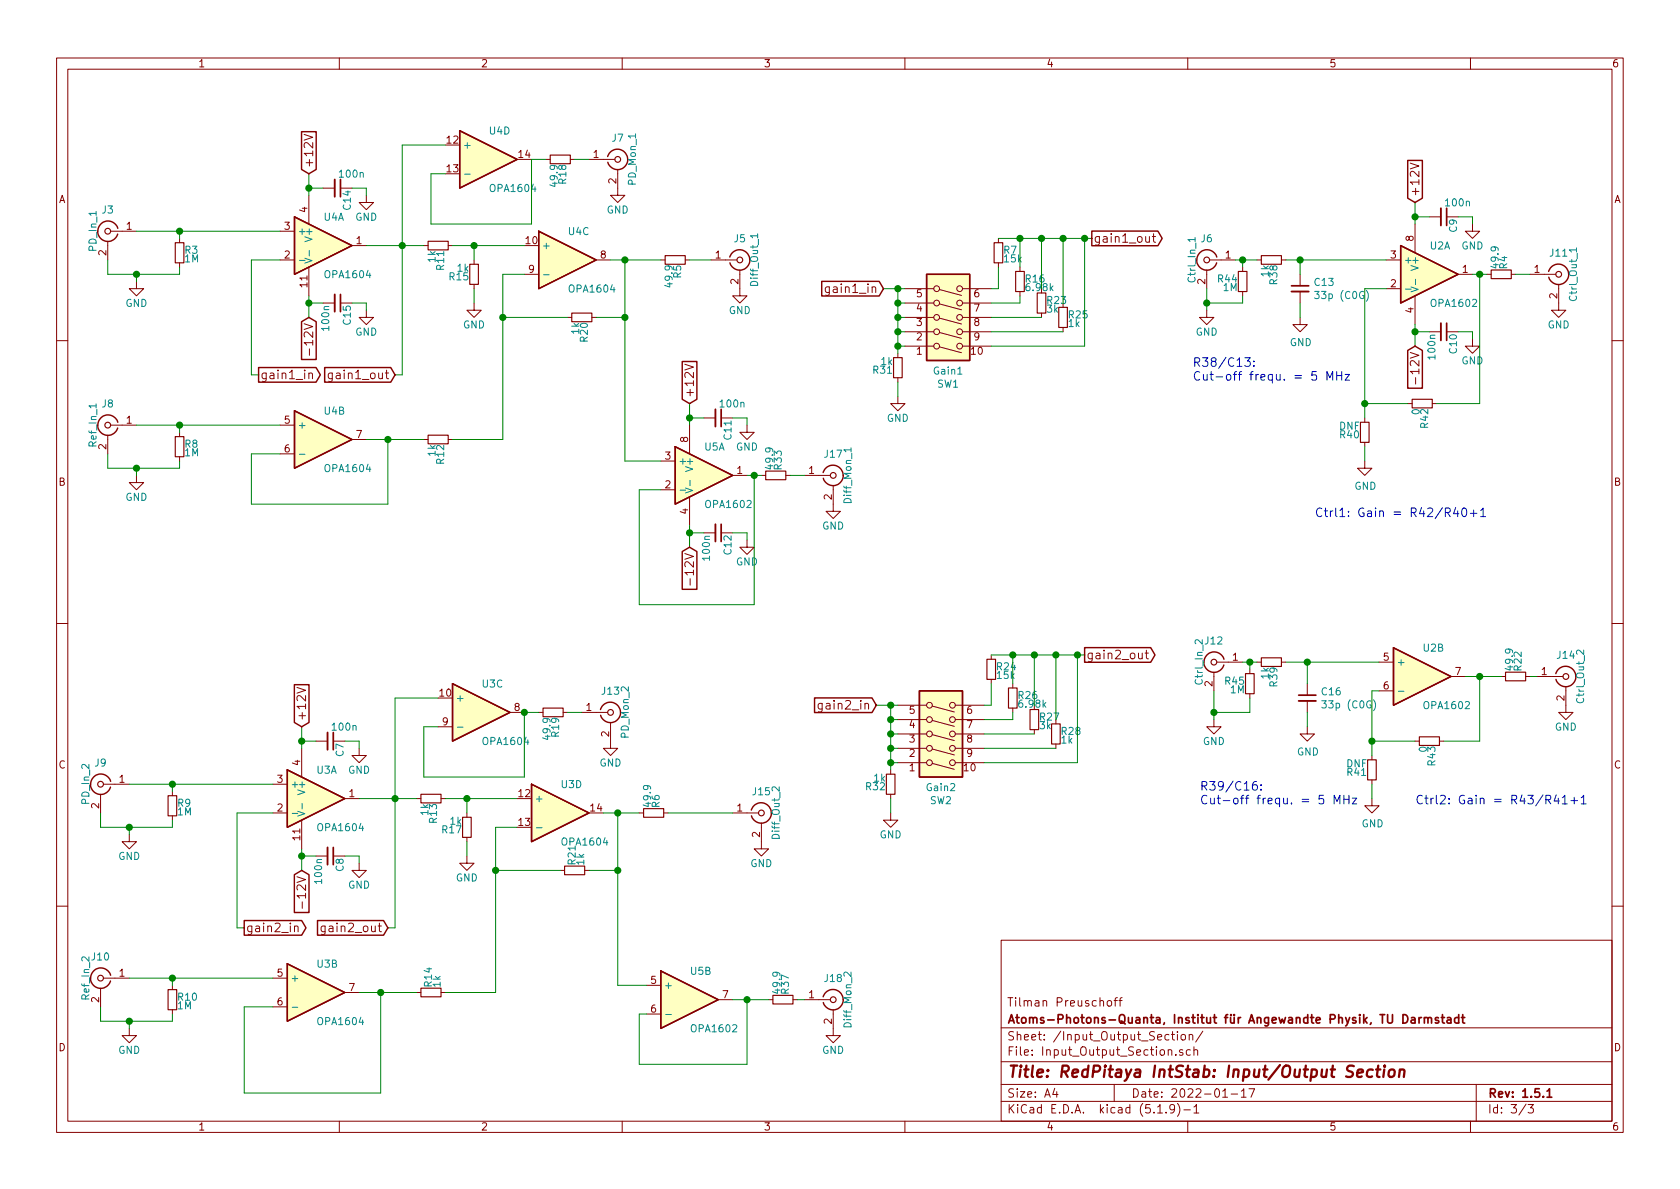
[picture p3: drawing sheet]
<svg xmlns="http://www.w3.org/2000/svg" width="297mm" height="210mm" viewBox="0 0 297 210" stroke-linecap="round" stroke-linejoin="round" font-family="sans-serif">
<g fill="none" stroke="#840000" stroke-width=".18">
<path d="M10 10.3h277v189.9h-277zM12 12.2h273v186.1h-273zM60 10.3v1.9M110 10.3v1.9M160 10.3v1.9M210 10.3v1.9M260 10.3v1.9M53.8 23.8l1.5 .5-1.5 .5M54.6 34.5v5.1M57.1 33.3h2.1M64.8 34.5v1.3h1.2l-1.2 1.3-1.3-1.3h1.3M96.5 28.2h.8"/>
<path d="M100.8 28.2h.8M104.1 28.2h4.6M109.2 30v4.5h1.3l-1.3 1.3-1.3-1.3h1.3M249.4 28.8l1.5 .6-1.5 .5M250.2 39.6v5.1M252.7 38.3h2.1M260.3 39.6v1.3h1.3l-1.3 1.3-1.2-1.3h1.2M19 42.7v3.3M19.6 40.9h4.5M24.1 49.8v1.2h1.3l-1.3 1.3-1.2-1.3h1.2M31.7 42.2v.7M31.7 46.5v.7"/>
<path d="M49.5 46h2.6M49.5 40.9h2.6M54.6 47.2v5.1M57.1 53.6h2.1M62.2 43.4h2.6M64.8 54.9v1.2h1.2l-1.2 1.3-1.3-1.3h1.3M74.9 43.4h.8M79.2 43.4h.8M83.8 53.6v1.3h1.3l-1.3 1.2-1.3-1.2h1.3M83.8 46v.7M83.8 50.3v.7M92.7 48.5h2.5"/>
<path d="M100.3 56.1h.8M104.6 56.1h.8M105.4 46h2.5M116.8 46h.8M121.2 46h.7M125.7 46h4.6M130.8 47.7v4.6h1.3l-1.3 1.3-1.3-1.3h1.3M146.6 50.7v1.4l-.2 .1h-.4M146.6 50.8l-.4-.1-.3 .3v.4l.2 .3h.5M160 56.1h5.1M160 51h5.1M160 58.7h5.1"/>
<path d="M160 53.6h5.1M166.1 51.2l3.9 1M166.1 53.7l3.9 1.1M166.1 56.3l3.9 1M166.1 58.8l3.9 1M170.2 56.1h5.1M170.2 51h5.1M170.2 58.7h5.1M170.2 53.6h5.1M176.5 42.2v.7M176.5 46.5v.7M180.3 47.2v.8"/>
<path d="M180.3 51.6v.7M184.1 55.4v.7M188 57.9v.8M203.7 41.8h.6M204 41.3v1.3l.3 .2M213.4 54.9v1.2h1.2l-1.2 1.3-1.3-1.3h1.3M213.4 47.7v3.3M213.9 46h4.5M219.7 47.2v.8M219.7 51.6v.7M222.2 46h.8M226.6 46h.7"/>
<path d="M229.9 56.1v1.3h1.2l-1.2 1.3-1.3-1.3h1.3M229.9 48.5v2M229.9 51.6v2M245.1 46h2.5M245.1 51h2.5M250.2 52.3v5.1M252.7 58.7h2.1M257.8 48.5h2.5M260.3 59.9v1.3h1.3l-1.3 1.3-1.2-1.3h1.2M262.9 48.5h.8M267.2 48.5h.8M270.5 48.5h4.6"/>
<path d="M275.6 50.3v4.6h1.3l-1.3 1.2-1.3-1.2h1.3M10 60.2h2M19 77v3.3M19.6 75.2h4.5M31.7 76.4v.8M49.5 75.2h2.6M54.6 66.1l.2-.1h.4v1M54.6 66v1M54.7 61.7v1.1M58.8 66l-.1 1.3-.2 .2-.4-.1M58.8 66h-.5l-.3 .2v.5l.2 .2h.6M62.2 77.7h2.6"/>
<path d="M74.9 77.7h.8M79.2 77.7h.8M121.1 64.4l1.5 .5-1.5 .5M121.9 75.2v5.1M124.5 73.9h2M127.5 73.9h2M132.1 75.2v1.2h1.2l-1.2 1.3-1.3-1.3h1.3M158.7 70.1v1.3h1.3l-1.3 1.2-1.2-1.2h1.2M158.7 62.5v.7M158.7 66.8v.8M160 61.2h5.1M166.1 61.3l3.9 1.1"/>
<path d="M170.2 61.2h5.1M241.3 73.9v.8M241.3 78.2v.8M248.9 71.4h.8M250.3 66.8v1.1M253.2 71.4h.8M285 60.2h2M24.1 84.1v1.2h1.3l-1.3 1.3-1.2-1.3h1.2M31.7 80.8v.7M49.5 80.3h2.6M116.8 86.6h2.6M116.8 81.5h2.6"/>
<path d="M121.9 87.9v5.1M124.5 94.2h2M127.5 94.2h2M129.5 84.1h2.6M132.1 95.5v1.3h1.2l-1.2 1.2-1.3-1.2h1.3M134.6 84.1h.8M138.9 84.1h.8M142.2 84.1h4.6M147.3 85.8v4.6h1.3l-1.3 1.3-1.3-1.3h1.3M241.3 81.5v1.3h1.3l-1.3 1.3-1.3-1.3h1.3M10 110.3h2M122 102.3v1.2"/>
<path d="M175.3 115.8v.8M202.5 115.5h.5M202.7 115v1.3l.3 .2M214.6 118.9v3.3M215.1 117.1h4.6M221 118.4v.7M222.2 117.1h.8M226.6 117.1h.7M243.8 117.1h2.6M256.5 119.6h2.6M265.4 119.6h.8M269.7 119.6h.8"/>
<path d="M271.8 119.6h4.6M285 110.3h2M18.3 138.7h4.6M30.5 139.9v.8M48.3 138.7h2.5M52.5 121.6l1.5 .5-1.5 .5M53.3 132.3v5.1M55.9 131.1h2M63.5 132.3v1.3h1.3l-1.3 1.3-1.3-1.3h1.3M77.5 128.5h2.5M90.2 126h2.5M95.2 126h.8"/>
<path d="M99.6 126h.7M102.9 126h4.5M107.9 127.8v4.5h1.3l-1.3 1.3-1.2-1.3h1.2M145.4 124.4l-.1 1.3-.2 .2-.4-.1M145.4 124.5l-.5-.1-.2 .3v.4l.1 .2h.6M157.5 136.1v.8M158.7 134.9h5.1M158.7 132.3h5.1M158.7 129.8h5.1M158.7 127.2h5.1M158.7 124.7h5.1M164.8 124.9l3.9 1"/>
<path d="M164.8 127.4l3.9 1M164.8 129.9l3.9 1.1M164.8 132.5l3.9 1M164.8 135l3.9 1M168.9 134.9h5.1M168.9 132.3h5.1M168.9 129.8h5.1M168.9 127.2h5.1M168.9 124.7h5.1M175.3 120.1v.8M179.1 120.9v.8M179.1 125.2v.8"/>
<path d="M182.9 129v.8M186.7 131.6v.7M214.6 127.2v1.3h1.3l-1.3 1.3-1.2-1.3h1.2M221 122.7v.7M231.1 128.5v1.3h1.3l-1.3 1.3-1.2-1.3h1.2M231.1 120.9v2M231.1 123.9v2.1M242.6 133.6v.8M242.6 137.9v.8M243.8 122.2h2.6M250.2 131.1h.8M254.5 131.1h.8"/>
<path d="M276.9 121.4v4.6h1.2l-1.2 1.2-1.3-1.2h1.3M17.8 140.5v3.3M22.9 147.6v1.2h1.2l-1.2 1.3-1.3-1.3h1.3M30.5 144.3v.7M48.3 143.8h2.5M53.3 145v5.1M53.4 159.5v1.1M55.9 151.4h2M61 141.2h2.5M63.5 152.6v1.3h1.3l-1.3 1.3-1.3-1.3h1.3M73.7 141.2h.7M78 141.2h.7"/>
<path d="M82.5 151.4v1.2h1.3l-1.3 1.3-1.2-1.3h1.2M82.5 143.8v.7M82.5 148.1v.7M99.1 153.9h.7M103.4 153.9h.7M113 143.8h.8M117.3 143.8h.8M129.5 143.8h4.6M134.6 145.5v4.6h1.3l-1.3 1.3-1.3-1.3h1.3M157.5 143.8v1.2h1.2l-1.2 1.3-1.3-1.3h1.3M157.5 140.5v.7M242.6 141.2v1.3h1.2l-1.2 1.3-1.3-1.3h1.3"/>
<path d="M10 160.2h2M17.8 174.7v3.3M18.3 173h4.6M30.5 174.2v.8M30.5 178.6v.7M48.3 173h2.5M48.3 178h2.5M52.1 163.9l.2-.2 .4 .1v1M52.1 163.7v1.1M57.5 163.7l-.1 1.4-.2 .2-.4-.1M57.5 163.8l-.5-.1-.2 .3v.5l.1 .2h.6M61 175.5h2.5"/>
<path d="M73.7 175.5h.7M78 175.5h.7M114.3 174.2h2.5M114.3 179.3h2.5M127 176.8h2.5M135.9 176.8h.8M140.2 176.8h.8M142.2 176.8h4.6M147.3 178.6v4.5h1.3l-1.3 1.3-1.3-1.3h1.3M177 166.3h108v32h-108zM195.8 177.1l.3-.2 .4 .2v.5l-.1 .2-.3 .1-.3-.1zM197 176.9h.6"/>
<path d="M197.6 176.4l-.3 .1-.1 .2v1.2M197.8 176.9h.6M198.4 176.4l-.4 .3v1.2M285 160.2h2M22.9 181.9v1.2h1.2l-1.2 1.3-1.3-1.3h1.3M60 198.3v1.9M110 198.3v1.9M160 198.3v1.9M177 194.8h108M177 191.8h108M177 187.8h108M177 181.8h108"/>
<path d="M186.5 192.5l-.4 1h1M186.8 193v1M197 191.8v3M204.7 196.8h.8M206.2 196.7v.1M206.6 185.7a.37 .37 0 0 1 .6 .1v.8M207.1 182.9h.6M207.3 182.4v1.3l.4 .2M207.7 196l-.1 .1a.48 .48 0 0 1-.6 .1l-.2-.2 .2-.6a.48 .48 0 0 1 .6 .1 1.27 1.27 0 0 1-.2 1.2l-.4 .1M207.9 186.5v.1M208.2 195.1a1.71 1.71 0 0 1 0 2.3M208.2 182.4v.2"/>
<path d="M208.2 182.9v1M208.9 183.1l.2-.2 .4 .2v.7l-.2 .1-.4-.1zM209.1 185.7a.37 .37 0 0 0-.6 .1l.1 .2 .5 .2 .1 .1-.2 .3-.5-.1M209.3 196.3h1.2M210 198.3v1.9M210.3 183.1v-.1a.37 .37 0 0 1 .6 .1v.8M210.3 182.9v1M210.5 185.7l-.5-.1-.2 .3v.6l.2 .1 .5-.1M211.1 195.8l.4-.5v1.5M211.1 185.7h.1a.37 .37 0 0 1 .6 .1v.8M211.1 196.8h.9M211.1 185.1v1.5"/>
<path d="M212.7 182.3l-1.3 2M216.2 194h.8M217.7 193.5h1.1M219.5 193l.4-.5v1.5M219.5 194h.8M220.8 192.5h1l-.6 1.5M260 198.3v1.9M261 191.8v6.5M269.8 195.2l-1.2 2M270.2 195.3h.9l-.5 .6 .4 .1v.7l-.2 .1-.6-.1"/>
<circle cx="165.6" cy="56.1" r=".51"/>
<circle cx="165.6" cy="51" r=".51"/>
<circle cx="165.6" cy="53.6" r=".51"/>
<circle cx="165.6" cy="58.7" r=".51"/>
<circle cx="169.7" cy="56.1" r=".51"/>
<circle cx="169.7" cy="51" r=".51"/>
<circle cx="169.7" cy="53.6" r=".51"/>
<circle cx="169.7" cy="58.7" r=".51"/>
<circle cx="165.6" cy="61.2" r=".51"/>
<circle cx="169.7" cy="61.2" r=".51"/>
<circle cx="164.3" cy="124.7" r=".51"/>
<circle cx="164.3" cy="127.2" r=".51"/>
<circle cx="164.3" cy="132.3" r=".51"/>
<circle cx="164.3" cy="134.9" r=".51"/>
<circle cx="164.3" cy="129.8" r=".51"/>
<circle cx="168.4" cy="124.7" r=".51"/>
<circle cx="168.4" cy="127.2" r=".51"/>
<circle cx="168.4" cy="134.9" r=".51"/>
<circle cx="168.4" cy="129.8" r=".51"/>
<circle cx="168.4" cy="132.3" r=".51"/>
</g>
<g fill="none" stroke="#840000" stroke-width=".3">
<path d="M60.2 31.7v3.1M255.8 36.8v3.1M60.2 52.1v3M228.3 50.5h3.1M255.8 57.1v3.1M127.5 72.4v3M127.5 92.7v3.1M58.9 129.5v3.1M229.6 122.9h3.1M58.9 149.9v3M248.1 179.4a.76 .76 0 0 1 .8 .8 .76 .76 0 0 1-.8 .7zM250.9 179.9v1"/>
<path d="M251.3 179.9l-.4 .3M251.8 179.9v1M254.8 179.9h.6M255 179.4v1.3l.4 .2M257.9 179.4v1.5M258.4 179.9h.6M258.6 179.4v1.3l.4 .2M249.6 180h.5l.1 .9M250.2 180.3l-.5 .1a.29 .29 0 0 0-.2 .2 .29 .29 0 0 0 .2 .3l.5-.1M251.8 180.1l.2-.2 .4 .1 .1 .9M252.5 180.1l.2-.2 .3 .1 .1 .9M254.3 180l-.3-.1-.2 .2v.3l.5 .1v.3h-.5"/>
<path d="M255.9 180h.6v.9M256.5 180.3l-.5 .1a.29 .29 0 0 0-.2 .2 .29 .29 0 0 0 .2 .3l.5-.1M257.9 180l-.4-.1-.3 .3 .1 .6 .2 .1 .4-.1M273.5 193l.5-.5v1.5M273.5 194h.9"/>
</g>
<path d="M240 189.8l1-.2-.1-.4h-.7l-.3 1 .3 .2 .6-.1M242.7 189.2a.68 .68 0 0 0-1 .3v.8l.3 .1 .6-.1M243.3 189.1h.8M243.7 188.4l-.2 1.8v.1l.4 .1M244.8 189.1l-.2 1.3M244.8 188.4v.2M245.7 189.3a.53 .53 0 0 1 .5-.2 .53 .53 0 0 1 .4 .4l-.1 .6a.54 .54 0 0 1-.5 .4 .54 .54 0 0 1-.5-.4zM247.5 189.3a.5 .5 0 0 1 .8 .1l-.1 1M247.5 189.1l-.2 1.3" fill="none" stroke="#840000" stroke-width=".41"/>
<g fill="none" stroke="#840000" stroke-width=".25">
<path d="M52.1 38.3l10.1 5.1-10.1 5.1zM53.3 23.3h2.6v6.7l-1.3 .7-1.3-.7zM81.3 23.1l10.1 5.1-10.1 5.1zM107.4 27.7a1.8 1.8 0 0 1 2.8-1 1.8 1.8 0 0 1 .1 2.9 1.8 1.8 0 0 1-2.8-.9M248.9 28.4h2.6v6.6l-1.3 .8-1.3-.8zM20.8 40.4a1.8 1.8 0 0 0-2.7-1 1.8 1.8 0 0 0-.1 2.9 1.8 1.8 0 0 0 2.8-.9M53.3 56.9l1.3-.8 1.3 .8v6.7h-2.6zM95.2 40.9l10.2 5.1-10.2 5zM129 45.5a1.8 1.8 0 0 1 2-1.3 1.8 1.8 0 0 1 1.6 1.8M132.6 46a1.8 1.8 0 0 1-1.6 1.8 1.8 1.8 0 0 1-1.9-1.3M145.3 49.8h10.1l.8 1.2-.8 1.3h-10.1zM163.8 48.5h7.6v15.2h-7.6z"/>
<path d="M193 40.9h11.7l.8 1.3-.8 1.3h-11.7zM215.1 45.5a1.8 1.8 0 0 0-2.7-1.1 1.8 1.8 0 0 0-.1 3 1.8 1.8 0 0 0 2.8-.9M247.6 43.4l10.2 5.1-10.2 5.1zM273.8 48a1.8 1.8 0 0 1 2-1.3 1.8 1.8 0 0 1 1.5 1.8M277.4 48.5a1.8 1.8 0 0 1-1.6 1.8 1.8 1.8 0 0 1-2-1.3M20.8 74.7a1.8 1.8 0 0 0-2.7-1.1 1.8 1.8 0 0 0-.1 3 1.8 1.8 0 0 0 2.8-.9M45.7 65h10.2l.7 1.3-.7 1.3h-10.2zM52.1 72.6l10.1 5.1-10.1 5.1zM57.4 65h11.7l.7 1.3-.7 1.3h-11.7zM119.4 79l10.1 5.1-10.1 5zM120.6 63.9h2.6v6.7l-1.3 .8-1.3-.8zM248.9 62l1.3-.8 1.3 .8v6.7h-2.6z"/>
<path d="M120.6 97.5l1.3-.7 1.3 .7v6.7h-2.6zM145.5 83.6a1.8 1.8 0 0 1 2.8-1.1 1.8 1.8 0 0 1 .1 3 1.8 1.8 0 0 1-2.8-.9M191.8 114.5h11.7l.7 1.3-.7 1.3h-11.7zM212.9 117.1a1.8 1.8 0 0 0 1.5 1.8 1.8 1.8 0 0 0 2-1.3M216.4 116.6a1.8 1.8 0 0 0-2-1.3 1.8 1.8 0 0 0-1.5 1.8M246.4 114.5l10.1 5.1-10.1 5.1zM275.1 119.1a1.8 1.8 0 0 1 2-1.3 1.8 1.8 0 0 1 1.5 1.8M278.6 119.6a1.8 1.8 0 0 1-1.5 1.8 1.8 1.8 0 0 1-2-1.3M16 138.7a1.8 1.8 0 0 0 1.5 1.8 1.8 1.8 0 0 0 2-1.3M19.6 138.2a1.8 1.8 0 0 0-2-1.3 1.8 1.8 0 0 0-1.6 1.8M50.8 136.1l10.2 5.1-10.2 5.1zM52 121.1h2.6v6.7l-1.3 .7-1.3-.7z"/>
<path d="M80 120.9l10.2 5.1-10.2 5.1zM94 138.7l10.1 5.1-10.1 5zM106.2 125.5a1.8 1.8 0 0 1 2.7-1.1 1.8 1.8 0 0 1 .1 3 1.8 1.8 0 0 1-2.8-.9M144 123.4h10.2l.7 1.3-.7 1.3h-10.2zM162.6 122.2h7.6v15.2h-7.6zM52 154.7l1.3-.8 1.3 .8v6.7h-2.6zM132.8 143.3a1.8 1.8 0 0 1 2-1.3 1.8 1.8 0 0 1 1.6 1.8M136.4 143.8a1.8 1.8 0 0 1-1.5 1.8 1.8 1.8 0 0 1-2-1.3M16 173a1.8 1.8 0 0 0 1.5 1.8 1.8 1.8 0 0 0 2-1.3M19.6 172.5a1.8 1.8 0 0 0-2-1.3 1.8 1.8 0 0 0-1.6 1.8M43.2 162.8h10.1l.8 1.3-.8 1.3h-10.1zM50.8 170.4l10.2 5.1-10.2 5.1z"/>
<path d="M56.1 162.8h11.7l.8 1.3-.8 1.3h-11.7zM116.8 171.7l10.2 5.1-10.2 5.1zM145.5 176.3a1.8 1.8 0 0 1 2.8-1.1 1.8 1.8 0 0 1 .1 3 1.8 1.8 0 0 1-2.8-.9"/>
</g>
<g fill="none" stroke="#840000" stroke-width=".2">
<path d="M97.3 27.4h3.5v1.6h-3.5zM31 42.9h1.5v3.6h-1.5zM75.7 42.7h3.5v1.5h-3.5zM83.1 46.7h1.5v3.6h-1.5zM101.1 55.4h3.5v1.5h-3.5zM117.6 45.2h3.6v1.5h-3.6zM175.8 42.9h1.5v3.6h-1.5zM179.6 48h1.5v3.6h-1.5zM183.4 51.8h1.5v3.6h-1.5zM187.2 54.4h1.5v3.5h-1.5zM218.9 48h1.6v3.6h-1.6zM223 45.2h3.6v1.5h-3.6z"/>
<path d="M263.7 47.7h3.5v1.6h-3.5zM31 77.2h1.5v3.6h-1.5zM75.7 77h3.5v1.5h-3.5zM158 63.2h1.5v3.6h-1.5zM240.5 74.7h1.6v3.5h-1.6zM249.7 70.6h3.5v1.5h-3.5zM135.4 83.3h3.5v1.5h-3.5zM174.5 116.6h1.5v3.5h-1.5zM220.2 119.1h1.5v3.6h-1.5zM223 116.3h3.6v1.6h-3.6zM266.2 118.9h3.5v1.5h-3.5zM96 125.2h3.6v1.5h-3.6z"/>
<path d="M156.7 136.9h1.5v3.6h-1.5zM178.3 121.7h1.5v3.5h-1.5zM182.1 125.5h1.5v3.5h-1.5zM185.9 128h1.6v3.6h-1.6zM241.8 134.4h1.5v3.5h-1.5zM251 130.3h3.5v1.5h-3.5zM29.7 140.7h1.5v3.6h-1.5zM74.4 140.5h3.6v1.5h-3.6zM81.8 144.5h1.5v3.6h-1.5zM99.8 153.2h3.6v1.5h-3.6zM113.8 143h3.5v1.5h-3.5zM29.7 175h1.5v3.6h-1.5z"/>
<path d="M74.4 174.7h3.6v1.6h-3.6zM136.7 176h3.5v1.5h-3.5z"/>
<circle cx="109.2" cy="28.2" r=".51"/>
<circle cx="19" cy="40.9" r=".51"/>
<circle cx="130.8" cy="46" r=".51"/>
<circle cx="213.4" cy="46" r=".51"/>
<circle cx="275.6" cy="48.5" r=".51"/>
<circle cx="19" cy="75.2" r=".51"/>
<circle cx="147.3" cy="84.1" r=".51"/>
<circle cx="214.6" cy="117.1" r=".51"/>
<circle cx="276.9" cy="119.6" r=".51"/>
<circle cx="17.8" cy="138.7" r=".51"/>
<circle cx="108" cy="126" r=".51"/>
<circle cx="134.6" cy="143.8" r=".51"/>
<circle cx="17.8" cy="173" r=".51"/>
<circle cx="147.3" cy="176.8" r=".51"/>
</g>
<g fill="none" stroke="#008484" stroke-width=".18">
<path d="M82.1 30.8h1M52.9 46h1M53.9 45.7l1.3 .4-1.3 .4M54.7 44.3v1M96.1 48.6h1M134 41.3v.8M211.3 42v.7M232.4 51.5h.8l-.4 .5 .4 .1v.6l-.2 .1-.6-.1M241.6 51.4a1.47 1.47 0 0 1 0 1.9M248.5 51.1h1M249.5 50.7l1.2 .5-1.2 .4M250.3 49.4v.9"/>
<path d="M278.7 44.2h-1.2l.3 .4M278.7 43.8v.8M150.5 79.2v.7M52.9 80.3h1M120.2 86.7h1M121.2 86.3l1.3 .4-1.3 .5M122 84.9v1M212.6 113.1v.8l-.7-.7-.2-.1-.4 .3 .1 .4M280 115v.7l-.9-.7-.4 .2 .2 .5M80.9 128.6h1M137.8 139.1v.8l-.7-.7-.2-.1-.4 .3 .1 .4M233.7 123.9h.8l-.4 .5 .3 .1v.6l-.1 .1-.6-.1"/>
<path d="M242.8 123.7a1.47 1.47 0 0 1 0 2M247.2 122.2h1M51.7 143.8h1M52.6 143.5l1.3 .4-1.3 .4M53.4 142.1v.9M94.8 146.4h1M51.7 178.1h1M117.7 179.4h1M150.5 171.9v.8l-.7-.7-.2-.1-.4 .2 .1 .5"/>
</g>
<g fill="#ffffc2" stroke="#ffffc2" stroke-width=".18">
<path d="M116.8 171.7l10.2 5.1-10.2 5.1z"/>
<path d="M162.6 122.2h7.6v15.2h-7.6z"/>
<path d="M247.6 43.4l10.2 5.1-10.2 5.1z"/>
<path d="M246.4 114.5l10.1 5.1-10.1 5.1z"/>
<path d="M119.4 79l10.1 5.1-10.1 5z"/>
<path d="M163.8 48.5h7.6v15.2h-7.6z"/>
<path d="M95.2 40.9l10.2 5.1-10.2 5z"/>
<path d="M52.1 38.3l10.1 5.1-10.1 5.1z"/>
<path d="M52.1 72.6l10.1 5.1-10.1 5.1z"/>
<path d="M50.8 170.4l10.2 5.1-10.2 5.1z"/>
<path d="M50.8 136.1l10.2 5.1-10.2 5.1z"/>
<path d="M80 120.9l10.2 5.1-10.2 5.1z"/>
<path d="M94 138.7l10.1 5.1-10.1 5z"/>
<path d="M81.3 23.1l10.1 5.1-10.1 5.1z"/>
</g>
<path d="M59.2 31.7v3.1M254.8 36.8v3.1M59.2 52.1v3M228.3 51.6h3.1M254.8 57.1v3.1M126.5 72.4v3M126.5 92.7v3.1M57.9 129.5v3.1M229.6 123.9h3.1M57.9 149.9v3" fill="none" stroke="#840000" stroke-width=".33"/>
<g fill="none" stroke="#008400" stroke-width=".18">
<path d="M54.6 30.7v3.8M54.6 33.3h2.5M62.2 33.3h2.6v1.2M78.7 25.6h-7.6v40.7h-1.3M96.5 28.2h-2.5v11.4h-17.8v-8.9h2.5M101.6 28.2h2.5M250.2 35.8v3.8M250.2 38.3h2.5M257.8 38.3h2.5v1.3M19 46v2.5h12.7v-1.3M24.1 48.5v1.3M24.1 40.9h25.4"/>
<path d="M31.7 40.9v1.3M49.5 46h-5.1v20.3h1.3M54.6 52.3v3.8M54.6 53.6h2.5M62.2 53.6h2.6v1.3M64.8 43.4h10.1M80 43.4h12.7M83.8 43.4v2.6M83.8 51v2.6M88.9 56.1h11.4M92.7 48.5h-3.8v29.2h-8.9M105.4 56.1h5.1"/>
<path d="M107.9 46h8.9M110.5 46v35.5h6.3M121.9 46h3.8M156.2 51h3.8M158.7 53.6h1.3M158.7 51v11.5M158.7 58.7h1.3M158.7 56.1h1.3M175.3 58.7h12.7M175.3 56.1h8.8M176.5 42.2h16.5M176.5 47.2v3.8h-1.2"/>
<path d="M180.3 52.3v1.3h-5M180.3 42.2v5M184.1 42.2v8.8M188 42.2v11.4M191.8 42.2v19h-16.5M213.4 51v3.9M218.4 46h3.8M219.7 52.3v1.3h-6.3M219.7 46v1.2M227.3 46h17.8M229.9 46v2.5M229.9 53.6v2.5"/>
<path d="M245.1 51h-3.8v22.9M250.2 57.4v3.8M250.2 58.7h2.5M257.8 58.7h2.5v1.2M260.3 48.5h2.6M261.6 48.5v22.9h-7.6M268 48.5h2.5M24.1 75.2h25.4M31.7 75.2v1.2M64.8 77.7h10.1M68.6 77.7v11.4h-24.2v-8.8h5.1M121.9 73.9h2.6"/>
<path d="M121.9 71.4v3.8M129.5 73.9h2.6v1.3M158.7 67.6v2.5M158.7 61.2h1.3M241.3 71.4h7.6M241.3 79v2.5M19 80.3v2.5h12.7v-1.3M24.1 82.8v1.3M121.9 94.2h2.6M121.9 93v3.8M129.5 94.2h2.6v1.3M132.1 84.1h2.5"/>
<path d="M133.3 84.1v22.8h-20.3v-20.3h3.8M139.7 84.1h2.5M175.3 115.8h16.5M179.1 115.8v5.1M182.9 115.8v8.9M186.7 115.8v11.4M190.5 115.8v19.1h-16.5M219.7 117.1h2.5M221 117.1v1.3M227.3 117.1h16.5M231.1 117.1v3.8M259.1 119.6h6.3"/>
<path d="M261.6 119.6v11.5h-6.3M270.5 119.6h1.3M22.9 138.7h25.4M30.5 138.7v1.2M53.3 128.5v3.8M53.3 131.1h2.6M61 131.1h2.5v1.2M77.5 123.4h-7.7v40.7h-1.2M95.2 126h-2.5v11.4h-17.8v-8.9h2.6M100.3 126h2.6M154.9 124.7h3.8M157.5 124.7v11.4"/>
<path d="M157.5 132.3h1.2M157.5 129.8h1.2M157.5 134.9h1.2M157.5 127.2h1.2M174 132.3h12.7M174 129.8h8.9M175.3 120.9v3.8h-1.3M179.1 126v1.2h-5.1M214.6 122.2v5M221 123.4v2.6h-6.4M231.1 126v2.5M242.6 138.7v2.5"/>
<path d="M242.6 131.1h7.6M243.8 122.2h-1.2v11.4M17.8 143.8v2.5h12.7v-1.3M22.9 146.3v1.3M48.3 143.8h-6.4v20.3h1.3M53.3 150.1v3.8M53.3 151.4h2.6M61 151.4h2.5v1.2M63.5 141.2h10.2M78.7 141.2h12.7M82.5 141.2v2.6M82.5 148.8v2.6"/>
<path d="M87.6 153.9h11.5M91.4 146.3h-3.8v29.2h-8.9M104.1 153.9h5.1M106.7 143.8h6.3M109.2 143.8v30.4h5.1M118.1 143.8h11.4M157.5 141.2v2.6M17.8 178v2.6h12.7v-1.3M22.9 173h25.4M30.5 173v1.2M63.5 175.5h10.2M67.3 175.5v17.8h-24.1v-15.3h5.1"/>
<path d="M129.5 176.8h6.4M132.1 176.8v11.4h-19.1v-8.9h1.3M141 176.8h1.2M22.9 180.6v1.3"/>
</g>
<g fill="none" stroke="#0000c2" stroke-width=".18">
<path d="M220.1 63.3h1l-.6 .5 .5 .2v.6l-.2 .2h-.5l-.2-.2M221.7 64.6v.2M221.7 63.8v.2M232.7 65.7h-.7l-.1 .7 .3-.1h.5l.1 .3-.1 .5-.2 .1h-.3l-.3-.1M234.6 67.2v-1.5l.5 1.1 .5-1.1v1.5M236.3 65.7v1.5M236.3 66.4h.9M237.2 65.7v1.5M237.8 66.2h.8l-.8 1h.8M255.5 90.6l.8-.1 .1-.2v-.3l-.3-.2h-.6v1.6M255.9 90.6l.5 .8M257.4 89.8l-.4 1.1h.9"/>
<path d="M257.7 90.3v1.1M258.6 90l.2-.2a.82 .82 0 0 1 .6 .7 .82 .82 0 0 1-.3 .8l-.1 .1a.84 .84 0 0 1-.4-1.4zM260 90.8h1.1M260.6 90.2v1.2M261.8 90.3l.4-.5v1.6M261.8 91.4h.9M222.2 138.2a.62 .62 0 0 0-.8 .6l.1 .8a.48 .48 0 0 0 .7 0l.1-.5-.1-.3h-.5l-.3 .3M223 139.6v.1M223 138.8v.1M234 140.6h-.7l-.1 .7 .2-.1 .5 .1 .2 .2-.1 .5-.2 .2h-.4l-.2-.2M235.9 142.2v-1.6l.5 1.1 .5-1.1v1.6M237.6 140.6v1.6"/>
<path d="M237.6 141.3h.9M238.5 140.6v1.6M239.1 141.1h.8l-.8 1.1h.8M273.3 141.4l.8-.1 .1-.2-.1-.3-.2-.2h-.6v1.6M273.7 141.4l.5 .8M275.2 140.6l-.4 1.1h.9M275.5 141.1v1.1M276.2 141.1l.5-.5v1.6M276.2 142.2h.9M277.7 141.6h1.2M278.3 141v1.2M279.6 141.1l.4-.5v1.6"/>
<path d="M279.6 142.2h.8"/>
</g>
<g fill="#008400" stroke="#008400" stroke-width=".25">
<circle cx="158.8" cy="53.6" r=".51"/>
<circle cx="53.3" cy="131.1" r=".51"/>
<circle cx="158.8" cy="56.1" r=".51"/>
<circle cx="241.3" cy="71.4" r=".51"/>
<circle cx="191.8" cy="42.2" r=".51"/>
<circle cx="31.8" cy="40.9" r=".51"/>
<circle cx="242.6" cy="131.1" r=".51"/>
<circle cx="250.2" cy="58.7" r=".51"/>
<circle cx="53.3" cy="151.4" r=".51"/>
<circle cx="158.8" cy="51" r=".51"/>
<circle cx="179.1" cy="115.8" r=".51"/>
<circle cx="229.9" cy="46" r=".51"/>
<circle cx="182.9" cy="115.8" r=".51"/>
<circle cx="186.7" cy="115.8" r=".51"/>
<circle cx="219.7" cy="46" r=".51"/>
<circle cx="157.5" cy="132.3" r=".51"/>
<circle cx="157.5" cy="129.8" r=".51"/>
<circle cx="157.5" cy="127.2" r=".51"/>
<circle cx="71.1" cy="43.4" r=".51"/>
<circle cx="213.4" cy="53.6" r=".51"/>
<circle cx="190.5" cy="115.8" r=".51"/>
<circle cx="221" cy="117.1" r=".51"/>
<circle cx="157.5" cy="124.7" r=".51"/>
<circle cx="214.6" cy="126" r=".51"/>
<circle cx="109.2" cy="153.9" r=".51"/>
<circle cx="92.7" cy="126" r=".51"/>
<circle cx="24.1" cy="48.5" r=".51"/>
<circle cx="109.2" cy="143.8" r=".51"/>
<circle cx="22.9" cy="146.3" r=".51"/>
<circle cx="69.9" cy="141.2" r=".51"/>
<circle cx="22.9" cy="180.6" r=".51"/>
<circle cx="110.5" cy="46" r=".51"/>
<circle cx="82.6" cy="141.2" r=".51"/>
<circle cx="24.1" cy="82.8" r=".51"/>
<circle cx="133.4" cy="84.1" r=".51"/>
<circle cx="87.6" cy="153.9" r=".51"/>
<circle cx="121.9" cy="94.2" r=".51"/>
<circle cx="132.1" cy="176.8" r=".51"/>
<circle cx="121.9" cy="73.9" r=".51"/>
<circle cx="67.3" cy="175.5" r=".51"/>
<circle cx="30.5" cy="173" r=".51"/>
<circle cx="30.5" cy="138.7" r=".51"/>
<circle cx="54.6" cy="33.3" r=".51"/>
<circle cx="158.8" cy="58.7" r=".51"/>
<circle cx="110.5" cy="56.1" r=".51"/>
<circle cx="250.2" cy="38.3" r=".51"/>
<circle cx="188" cy="42.2" r=".51"/>
<circle cx="54.6" cy="53.6" r=".51"/>
<circle cx="184.2" cy="42.2" r=".51"/>
<circle cx="231.1" cy="117.1" r=".51"/>
<circle cx="68.6" cy="77.7" r=".51"/>
<circle cx="31.8" cy="75.2" r=".51"/>
<circle cx="180.3" cy="42.2" r=".51"/>
<circle cx="88.9" cy="56.1" r=".51"/>
<circle cx="261.6" cy="119.6" r=".51"/>
<circle cx="261.6" cy="48.5" r=".51"/>
<circle cx="158.8" cy="61.2" r=".51"/>
<circle cx="83.8" cy="43.4" r=".51"/>
<circle cx="157.5" cy="134.9" r=".51"/>
</g>
<text font-size="2.8" fill="#840000" x="178" y="190.5">Title: RedPitaya IntStab: Input/Output Section</text>
<g font-size="2.1" fill="#840000">
<text x="55.4" y="29.8" transform="rotate(-90 55.4 29.8)">+12V</text>
<text x="251" y="34.9" transform="rotate(-90 251 34.9)">+12V</text>
<text x="193.3" y="42.9">gain1_out</text>
<text x="146.7" y="51.8">gain1_in</text>
<text x="55.4" y="61.5" transform="rotate(-90 55.4 61.5)">-12V</text>
<text x="46" y="67.1">gain1_in</text>
<text x="58.9" y="67.1">gain1_out</text>
<text x="122.7" y="70.5" transform="rotate(-90 122.7 70.5)">+12V</text>
<text x="251" y="66.6" transform="rotate(-90 251 66.6)">-12V</text>
<text x="122.7" y="102.2" transform="rotate(-90 122.7 102.2)">-12V</text>
<text x="192" y="116.6">gain2_out</text>
<text x="145.4" y="125.5">gain2_in</text>
<text x="54.1" y="127.6" transform="rotate(-90 54.1 127.6)">+12V</text>
<text x="54.1" y="159.3" transform="rotate(-90 54.1 159.3)">-12V</text>
<text x="43.4" y="164.8">gain2_in</text>
<text x="57.6" y="164.8">gain2_out</text>
<text x="178" y="178">Tilman Preuschoff</text>
<text x="178" y="184">Sheet: /Input_Output_Section/</text>
<text x="178" y="181">Atoms-Photons-Quanta, Institut für Angewandte Physik, TU Darmstadt</text>
<text x="178" y="186.7">File: Input_Output_Section.sch</text>
<text x="178" y="196.9">KiCad E.D.A. kicad (5.1.9)-1</text>
<text x="178" y="194.1">Size: A4</text>
<text x="200" y="194.1">Date: 2022-01-17</text>
<text x="263" y="194.1">Rev: 1.5.1</text>
<text x="263" y="196.9">Id: 3/3</text>
</g>
<g font-size="2.1" fill="#0000c2">
<text x="210.8" y="64.9">R38/C13:</text>
<text x="210.8" y="67.3">Cut-off frequ. = 5 MHz</text>
<text x="232.4" y="91.4">Ctrl1: Gain = R42/R40+1</text>
<text x="212.1" y="139.8">R39/C16:</text>
<text x="212.1" y="142.2">Cut-off frequ. = 5 MHz</text>
<text x="250.2" y="142.2">Ctrl2: Gain = R43/R41+1</text>
</g>
<g font-size="1.8" fill="#840000">
<text x="35" y="11.9">1</text>
<text x="85" y="11.9">2</text>
<text x="135" y="11.9">3</text>
<text x="185" y="11.9">4</text>
<text x="235" y="11.9">5</text>
<text x="285" y="11.9">6</text>
<text x="79" y="25.4">12</text>
<text x="91.7" y="27.9">14</text>
<text x="104.9" y="27.9">1</text>
<text x="10.4" y="35.9">A</text>
<text x="79" y="30.5">13</text>
<text x="109" y="32.5" transform="rotate(-90 109 32.5)">2</text>
<text x="285.4" y="35.9">A</text>
<text x="22.4" y="40.6">1</text>
<text x="50.3" y="40.6">3</text>
<text x="54.4" y="37.6" transform="rotate(-90 54.4 37.6)">4</text>
<text x="18.8" y="45.2" transform="rotate(-90 18.8 45.2)">2</text>
<text x="50.3" y="45.7">2</text>
<text x="63" y="43.2">1</text>
<text x="93" y="43.2">10</text>
<text x="106.2" y="45.7">8</text>
<text x="126.5" y="45.7">1</text>
<text x="216.7" y="45.7">1</text>
<text x="245.9" y="45.7">3</text>
<text x="249.9" y="42.6" transform="rotate(-90 249.9 42.6)">8</text>
<text x="54.4" y="50.7" transform="rotate(-90 54.4 50.7)">11</text>
<text x="93.5" y="48.3">9</text>
<text x="130.6" y="50.3" transform="rotate(-90 130.6 50.3)">2</text>
<text x="162.1" y="52.6">5</text>
<text x="172.2" y="52.6">6</text>
<text x="181.6" y="51.5">6.98k</text>
<text x="185.2" y="53.8">R23</text>
<text x="213.1" y="50.3" transform="rotate(-90 213.1 50.3)">2</text>
<text x="245.9" y="50.8">2</text>
<text x="258.6" y="48.3">1</text>
<text x="271.3" y="48.3">1</text>
<text x="275.3" y="52.8" transform="rotate(-90 275.3 52.8)">2</text>
<text x="162.1" y="57.7">3</text>
<text x="162.1" y="55.1">4</text>
<text x="172.2" y="55.1">7</text>
<text x="172.2" y="57.7">8</text>
<text x="249.9" y="55.3" transform="rotate(-90 249.9 55.3)">4</text>
<text x="162.1" y="62.7">1</text>
<text x="162.1" y="60.2">2</text>
<text x="171.8" y="62.7">10</text>
<text x="172.2" y="60.2">9</text>
<text x="22.4" y="74.9">1</text>
<text x="50.3" y="74.9">5</text>
<text x="63" y="77.5">7</text>
<text x="18.8" y="79.5" transform="rotate(-90 18.8 79.5)">2</text>
<text x="50.3" y="80">6</text>
<text x="117.6" y="81.3">3</text>
<text x="121.7" y="78.2" transform="rotate(-90 121.7 78.2)">8</text>
<text x="130.3" y="83.8">1</text>
<text x="143" y="83.8">1</text>
<text x="10.4" y="85.9">B</text>
<text x="117.6" y="86.4">2</text>
<text x="147.1" y="88.4" transform="rotate(-90 147.1 88.4)">2</text>
<text x="285.4" y="85.9">B</text>
<text x="121.7" y="90.9" transform="rotate(-90 121.7 90.9)">4</text>
<text x="218" y="116.8">1</text>
<text x="244.6" y="116.8">5</text>
<text x="257.3" y="119.4">7</text>
<text x="272.6" y="119.4">1</text>
<text x="77.8" y="123.2">10</text>
<text x="91" y="125.7">8</text>
<text x="103.7" y="125.7">1</text>
<text x="180.3" y="125.1">6.98k</text>
<text x="214.4" y="121.4" transform="rotate(-90 214.4 121.4)">2</text>
<text x="244.6" y="121.9">6</text>
<text x="276.6" y="123.9" transform="rotate(-90 276.6 123.9)">2</text>
<text x="78.3" y="128.3">9</text>
<text x="107.7" y="130.3" transform="rotate(-90 107.7 130.3)">2</text>
<text x="160.8" y="131.3">3</text>
<text x="160.8" y="128.8">4</text>
<text x="160.8" y="126.2">5</text>
<text x="171" y="126.2">6</text>
<text x="171" y="128.8">7</text>
<text x="171" y="131.3">8</text>
<text x="183.9" y="127.4">R27</text>
<text x="10.4" y="135.9">C</text>
<text x="53.1" y="135.4" transform="rotate(-90 53.1 135.4)">4</text>
<text x="160.8" y="136.4">1</text>
<text x="160.8" y="133.9">2</text>
<text x="170.5" y="136.4">10</text>
<text x="171" y="133.9">9</text>
<text x="285.4" y="135.9">C</text>
<text x="17.5" y="143" transform="rotate(-90 17.5 143)">2</text>
<text x="21.1" y="138.4">1</text>
<text x="49" y="143.5">2</text>
<text x="49" y="138.4">3</text>
<text x="61.7" y="141">1</text>
<text x="91.7" y="141">12</text>
<text x="104.4" y="143.5">14</text>
<text x="130.3" y="143.5">1</text>
<text x="53.1" y="148.5" transform="rotate(-90 53.1 148.5)">11</text>
<text x="91.7" y="146">13</text>
<text x="134.4" y="148.1" transform="rotate(-90 134.4 148.1)">2</text>
<text x="21.1" y="172.7">1</text>
<text x="49" y="172.7">5</text>
<text x="115.1" y="174">5</text>
<text x="17.5" y="177.3" transform="rotate(-90 17.5 177.3)">2</text>
<text x="49" y="177.8">6</text>
<text x="61.7" y="175.3">7</text>
<text x="115.1" y="179.1">6</text>
<text x="127.8" y="176.5">7</text>
<text x="143" y="176.5">1</text>
<text x="10.4" y="185.9">D</text>
<text x="147.1" y="181.1" transform="rotate(-90 147.1 181.1)">2</text>
<text x="285.4" y="185.9">D</text>
<text x="35" y="199.9">1</text>
<text x="85" y="199.9">2</text>
<text x="135" y="199.9">3</text>
<text x="185" y="199.9">4</text>
<text x="235" y="199.9">5</text>
<text x="285" y="199.9">6</text>
</g>
<g font-size="1.8" fill="#008484">
<text x="86.6" y="23.8">U4D</text>
<text x="81.8" y="26.3">+</text>
<text x="108.3" y="25.1">J7</text>
<text x="60.1" y="31.4">100n</text>
<text x="86.8" y="34">OPA1604</text>
<text x="98.6" y="32.9" transform="rotate(-90 98.6 32.9)">49.9</text>
<text x="100.1" y="32.5" transform="rotate(-90 100.1 32.5)">R18</text>
<text x="112.4" y="32.7" transform="rotate(-90 112.4 32.7)">PD_Mon_1</text>
<text x="18.1" y="37.8">J3</text>
<text x="52.6" y="41.5">+</text>
<text x="57.3" y="39">U4A</text>
<text x="62" y="37.1" transform="rotate(-90 62 37.1)">C14</text>
<text x="62.8" y="39">GND</text>
<text x="100.6" y="41.6">U4C</text>
<text x="107.3" y="37.8">GND</text>
<text x="255.7" y="36.5">100n</text>
<text x="257.6" y="41" transform="rotate(-90 257.6 41)">C9</text>
<text x="17.1" y="44.3" transform="rotate(-90 17.1 44.3)">PD_In_1</text>
<text x="32.7" y="46.4">1M</text>
<text x="32.7" y="44.9">R3</text>
<text x="55.2" y="42.3" transform="rotate(-90 55.2 42.3)">V+</text>
<text x="77" y="46.3" transform="rotate(-90 77 46.3)">1k</text>
<text x="78.5" y="47.7" transform="rotate(-90 78.5 47.7)">R11</text>
<text x="95.8" y="44.1">+</text>
<text x="129.8" y="42.8">J5</text>
<text x="177.5" y="44.9">R7</text>
<text x="177.6" y="46.4">15k</text>
<text x="212.4" y="42.8">J6</text>
<text x="248.2" y="46.6">+</text>
<text x="250.8" y="47.4" transform="rotate(-90 250.8 47.4)">V+</text>
<text x="252.9" y="44.1">U2A</text>
<text x="258.4" y="44.1">GND</text>
<text x="265" y="47.3" transform="rotate(-90 265 47.3)">49.9</text>
<text x="266.5" y="47.5" transform="rotate(-90 266.5 47.5)">R4</text>
<text x="274.1" y="45.4">J11</text>
<text x="57.6" y="49.2">OPA1604</text>
<text x="79.5" y="49.6">R15</text>
<text x="80.9" y="48.1">1k</text>
<text x="100.8" y="51.7">OPA1604</text>
<text x="118.9" y="50.6" transform="rotate(-90 118.9 50.6)">49.9</text>
<text x="120.4" y="49.2" transform="rotate(-90 120.4 49.2)">R5</text>
<text x="134" y="50.4" transform="rotate(-90 134 50.4)">Diff_Out_1</text>
<text x="181.4" y="50">R16</text>
<text x="211.4" y="49.7" transform="rotate(-90 211.4 49.7)">Ctrl_In_1</text>
<text x="215.4" y="50">R44</text>
<text x="216.3" y="51.5">1M</text>
<text x="224.3" y="48.9" transform="rotate(-90 224.3 48.9)">1k</text>
<text x="225.9" y="50.3" transform="rotate(-90 225.9 50.3)">R38</text>
<text x="232.5" y="50.6">C13</text>
<text x="233.1" y="52.9">33p (C0G)</text>
<text x="278.8" y="53" transform="rotate(-90 278.8 53)">Ctrl_Out_1</text>
<text x="22.2" y="54.3">GND</text>
<text x="58.2" y="58.3" transform="rotate(-90 58.2 58.3)">100n</text>
<text x="62" y="57.4" transform="rotate(-90 62 57.4)">C15</text>
<text x="62.8" y="59.4">GND</text>
<text x="81.9" y="58.1">GND</text>
<text x="102.4" y="59" transform="rotate(-90 102.4 59)">1k</text>
<text x="128.9" y="55.5">GND</text>
<text x="185.1" y="55.3">3k</text>
<text x="189" y="57.8">1k</text>
<text x="189" y="56.3">R25</text>
<text x="211.4" y="59.4">GND</text>
<text x="253.2" y="54.3">OPA1602</text>
<text x="273.6" y="58.1">GND</text>
<text x="103.9" y="60.4" transform="rotate(-90 103.9 60.4)">R20</text>
<text x="155.8" y="64.6">1k</text>
<text x="228" y="61.2">GND</text>
<text x="253.8" y="63.4" transform="rotate(-90 253.8 63.4)">100n</text>
<text x="257.6" y="62.5" transform="rotate(-90 257.6 62.5)">C10</text>
<text x="258.4" y="64.4">GND</text>
<text x="154.4" y="66.1">R31</text>
<text x="165.2" y="66.2">Gain1</text>
<text x="165.7" y="68.5">SW1</text>
<text x="18.1" y="72.1">J8</text>
<text x="52.6" y="75.8">+</text>
<text x="57.4" y="73.3">U4B</text>
<text x="127.5" y="72.1">100n</text>
<text x="129.3" y="77.7" transform="rotate(-90 129.3 77.7)">C11</text>
<text x="156.8" y="74.6">GND</text>
<text x="236.8" y="76">DNF</text>
<text x="237" y="77.5">R40</text>
<text x="251" y="73.3" transform="rotate(-90 251 73.3)">0</text>
<text x="252.5" y="75.7" transform="rotate(-90 252.5 75.7)">R42</text>
<text x="17.1" y="78.9" transform="rotate(-90 17.1 78.9)">Ref_In_1</text>
<text x="32.7" y="80.7">1M</text>
<text x="32.7" y="79.2">R8</text>
<text x="57.6" y="83.5">OPA1604</text>
<text x="77" y="80.6" transform="rotate(-90 77 80.6)">1k</text>
<text x="78.5" y="82" transform="rotate(-90 78.5 82)">R12</text>
<text x="119.9" y="82.2">+</text>
<text x="122.6" y="83" transform="rotate(-90 122.6 83)">V+</text>
<text x="124.6" y="79.7">U5A</text>
<text x="130.1" y="79.7">GND</text>
<text x="136.7" y="82.8" transform="rotate(-90 136.7 82.8)">49.9</text>
<text x="138.2" y="83" transform="rotate(-90 138.2 83)">R33</text>
<text x="145.8" y="80.9">J17</text>
<text x="22.2" y="88.6">GND</text>
<text x="124.9" y="89.8">OPA1602</text>
<text x="150.5" y="88.8" transform="rotate(-90 150.5 88.8)">Diff_Mon_1</text>
<text x="239.5" y="86.6">GND</text>
<text x="145.4" y="93.6">GND</text>
<text x="125.5" y="99" transform="rotate(-90 125.5 99)">100n</text>
<text x="129.3" y="98" transform="rotate(-90 129.3 98)">C12</text>
<text x="130.1" y="100">GND</text>
<text x="213.1" y="114">J12</text>
<text x="176.3" y="118.5">R24</text>
<text x="246.9" y="117.7">+</text>
<text x="251.7" y="115.2">U2B</text>
<text x="267.5" y="118.4" transform="rotate(-90 267.5 118.4)">49.9</text>
<text x="269" y="118.6" transform="rotate(-90 269 118.6)">R22</text>
<text x="275.4" y="116.5">J14</text>
<text x="80.5" y="124.1">+</text>
<text x="85.3" y="121.6">U3C</text>
<text x="106.5" y="122.9">J13</text>
<text x="176.4" y="120.1">15k</text>
<text x="180.1" y="123.6">R26</text>
<text x="212.6" y="120.8" transform="rotate(-90 212.6 120.8)">Ctrl_In_2</text>
<text x="216.7" y="121.1">R45</text>
<text x="217.6" y="122.6">1M</text>
<text x="224.3" y="120" transform="rotate(-90 224.3 120)">1k</text>
<text x="225.9" y="121.4" transform="rotate(-90 225.9 121.4)">R39</text>
<text x="233.8" y="123">C16</text>
<text x="234.4" y="125.3">33p (C0G)</text>
<text x="251.9" y="125.4">OPA1602</text>
<text x="280.1" y="124.1" transform="rotate(-90 280.1 124.1)">Ctrl_Out_2</text>
<text x="58.9" y="129.2">100n</text>
<text x="85.5" y="131.7">OPA1604</text>
<text x="97.3" y="130.7" transform="rotate(-90 97.3 130.7)">49.9</text>
<text x="98.9" y="130.3" transform="rotate(-90 98.9 130.3)">R19</text>
<text x="111.2" y="130.5" transform="rotate(-90 111.2 130.5)">PD_Mon_2</text>
<text x="183.9" y="129">3k</text>
<text x="187.7" y="131.5">1k</text>
<text x="187.7" y="130">R28</text>
<text x="212.7" y="131.7">GND</text>
<text x="274.9" y="129.2">GND</text>
<text x="16.8" y="135.6">J9</text>
<text x="56" y="136.8">U3A</text>
<text x="60.8" y="133.8" transform="rotate(-90 60.8 133.8)">C7</text>
<text x="61.5" y="136.8">GND</text>
<text x="106" y="135.6">GND</text>
<text x="229.3" y="133.6">GND</text>
<text x="238.1" y="135.7">DNF</text>
<text x="238.3" y="137.2">R41</text>
<text x="252.3" y="133" transform="rotate(-90 252.3 133)">0</text>
<text x="253.8" y="135.4" transform="rotate(-90 253.8 135.4)">R43</text>
<text x="15.8" y="142.1" transform="rotate(-90 15.8 142.1)">PD_In_2</text>
<text x="31.4" y="142.7">R9</text>
<text x="51.3" y="139.3">+</text>
<text x="54" y="140.1" transform="rotate(-90 54 140.1)">V+</text>
<text x="94.5" y="141.9">+</text>
<text x="99.3" y="139.4">U3D</text>
<text x="115.1" y="142.5" transform="rotate(-90 115.1 142.5)">49.9</text>
<text x="116.6" y="142.8" transform="rotate(-90 116.6 142.8)">R6</text>
<text x="133.1" y="140.6">J15</text>
<text x="153.2" y="139.7">R32</text>
<text x="154.6" y="138.2">1k</text>
<text x="163.9" y="139.9">Gain2</text>
<text x="164.5" y="142.2">SW2</text>
<text x="31.4" y="144.2">1M</text>
<text x="56.3" y="147">OPA1604</text>
<text x="75.7" y="144.1" transform="rotate(-90 75.7 144.1)">1k</text>
<text x="77.3" y="145.5" transform="rotate(-90 77.3 145.5)">R13</text>
<text x="78.2" y="147.4">R17</text>
<text x="79.6" y="145.8">1k</text>
<text x="99.5" y="149.5">OPA1604</text>
<text x="137.8" y="148.2" transform="rotate(-90 137.8 148.2)">Diff_Out_2</text>
<text x="155.5" y="148.3">GND</text>
<text x="240.7" y="146.3">GND</text>
<text x="20.9" y="152.1">GND</text>
<text x="60.8" y="154.1" transform="rotate(-90 60.8 154.1)">C8</text>
<text x="80.6" y="155.9">GND</text>
<text x="101.8" y="152.9" transform="rotate(-90 101.8 152.9)">R21</text>
<text x="103.3" y="152.9" transform="rotate(-90 103.3 152.9)">1k</text>
<text x="132.7" y="153.3">GND</text>
<text x="56.9" y="156.1" transform="rotate(-90 56.9 156.1)">100n</text>
<text x="61.5" y="157.1">GND</text>
<text x="16.3" y="169.8">J10</text>
<text x="51.3" y="173.6">+</text>
<text x="56.1" y="171.1">U3B</text>
<text x="122.1" y="172.4">U5B</text>
<text x="145.8" y="173.7">J18</text>
<text x="15.8" y="176.7" transform="rotate(-90 15.8 176.7)">Ref_In_2</text>
<text x="31.4" y="178.5">1M</text>
<text x="31.5" y="177">R10</text>
<text x="76.4" y="174.4" transform="rotate(-90 76.4 174.4)">R14</text>
<text x="77.9" y="174.5" transform="rotate(-90 77.9 174.5)">1k</text>
<text x="117.3" y="174.9">+</text>
<text x="138" y="175.5" transform="rotate(-90 138 175.5)">49.9</text>
<text x="139.5" y="175.7" transform="rotate(-90 139.5 175.7)">R37</text>
<text x="56.3" y="181.3">OPA1604</text>
<text x="122.4" y="182.5">OPA1602</text>
<text x="150.5" y="181.5" transform="rotate(-90 150.5 181.5)">Diff_Mon_2</text>
<text x="20.9" y="186.4">GND</text>
<text x="145.4" y="186.4">GND</text>
</g>
</svg>
